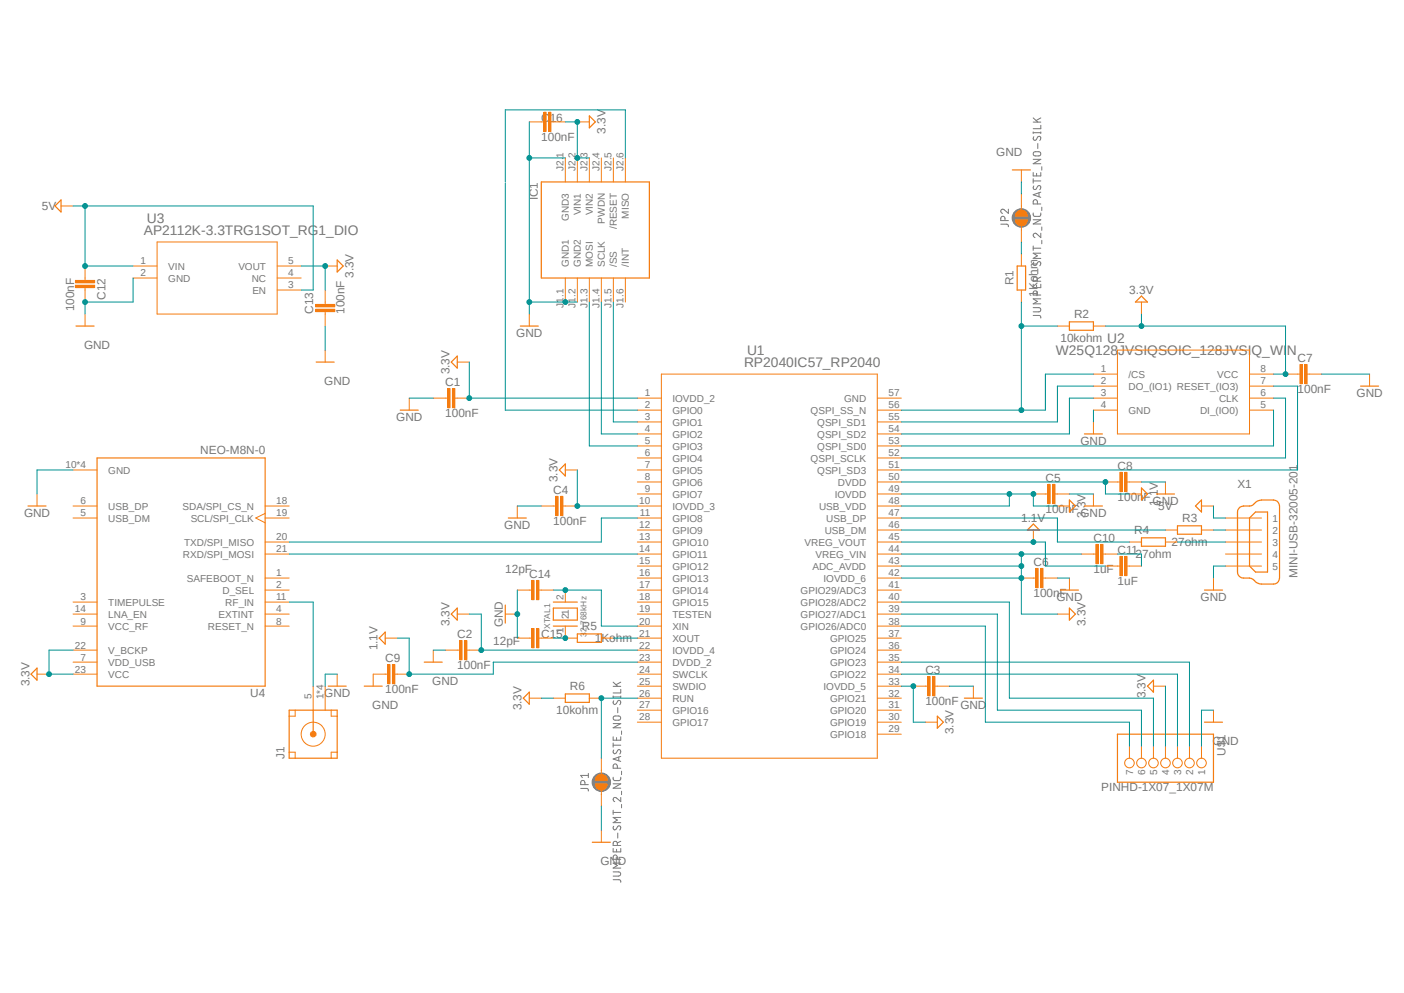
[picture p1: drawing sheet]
<svg xmlns="http://www.w3.org/2000/svg" width="297mm" height="210mm" viewBox="0 0 297 210" stroke-linecap="round" stroke-linejoin="round" font-family="sans-serif">
<path d="M3.8 22.6l289.4 164.7M293.2 22.6l-289.4 164.7" fill="none" stroke="#fff" stroke-width=".21"/>
<g fill="none" stroke="#757575" stroke-width=".21">
<path d="M218.6 36.5v.7h1.6v-.7M218.6 27.9v.3M218.6 37.8v.9M218.6 38.3h1.6M218.6 33.7h1.6l-1.6 .9h1.6M218.6 28.1h1.6M218.6 25.8h1.6M218.6 24.9l.9 .9M218.6 32.3a1.25 1.25 0 0 1 1.5 0v.5a1.3 1.3 0 0 1-1.3 .1l-.2-.1zM218.7 39.3l-.1 .2a.38 .38 0 0 0 .1 .5 .38 .38 0 0 0 .5-.1l.3-.5a.37 .37 0 0 1 .4-.1 .37 .37 0 0 1 .3 .3l-.2 .5M218.7 28.9l-.1 .2a.38 .38 0 0 0 .1 .5 .38 .38 0 0 0 .5-.1l.3-.5a.37 .37 0 0 1 .4-.2 .37 .37 0 0 1 .3 .4l-.2 .5M219.3 36.7v.5"/>
<path d="M219.5 30.4v1M220.2 26.5v.7h-1.6M220.2 27.9v.3M220.2 24.9l-1 .6M220.4 35.3v.7M211.7 47.4h1.3a.4 .4 0 0 1 .3 .6M212.6 46.7v-.5a.45 .45 0 0 0-.3-.5 .45 .45 0 0 0-.5 .3l-.1 .7h1.6M213.3 44.2v.9l-.9-.7a.44 .44 0 0 0-.7 .1 .44 .44 0 0 0 .4 .6M218.6 45v.6l.3 .2 1.1-.1 .2-.7M218.6 52v1M218.6 52.5h1.6M218.6 46.5h1.6l-1.6 .9h1.6"/>
<path d="M218.7 55.4l-.1 .2a.38 .38 0 0 0 .1 .5 .38 .38 0 0 0 .5-.1l.3-.5a.37 .37 0 0 1 .4-.2 .37 .37 0 0 1 .3 .4l-.2 .5M219.5 59.5v-.4a.45 .45 0 0 0-.5-.5 .45 .45 0 0 0-.4 .5v.4h1.6M219.5 43.1v-.4a.45 .45 0 0 0-.4-.5 .45 .45 0 0 0-.5 .3v.6h1.6M219.5 56.9v1M219.8 40.8v.8M220.2 49.3v.9l-.9-.8a.46 .46 0 0 0-.7 .2 .46 .46 0 0 0 .3 .6M220.2 58.6l-.7 .4M220.2 53.6h-1.6l.9 .5-.9 .6h1.6M220.2 40.6l-1.6 .6 1.6 .5M220.4 43.8v.7M220.4 48v.7M220.4 50.8v.8"/>
<path d="M218.6 66.7h1.2a.4 .4 0 0 1 .4 .6M218.6 65.1h1.4a.46 .46 0 0 1 .2 .5 .46 .46 0 0 1-.4 .4h-1.2M218.6 60.1v.7h1.6v-.7M219.3 60.3v.5M219.5 62.4l-.1-.7a.46 .46 0 0 0-.5-.2 .46 .46 0 0 0-.3 .4v.5h1.6M220.2 63.2h-1.6l.9 .6-.9 .5h1.6M129.7 155.8v.7h1.6v-.7M129.7 147.2v.4M129.7 157.1v.9M129.7 157.6h1.6M129.7 153h1.6l-1.6 .9h1.6M129.7 147.4h1.6"/>
<path d="M129.7 145.2h1.6M129.7 144.3l1 .9M129.8 151.6a1.3 1.3 0 0 1 1.3-.1 .46 .46 0 0 1 .2 .5 .46 .46 0 0 1-.4 .3h-1l-.1-.2zM129.8 158.6l-.1 .4a.34 .34 0 0 0 .5 .3l.6-.7h.3a.6 .6 0 0 1 0 .9M129.8 148.2l-.1 .4a.34 .34 0 0 0 .5 .3l.6-.7h.3a.6 .6 0 0 1 0 .9M130.4 156v.5M130.7 149.6v1.1M131.3 145.8v.8h-1.6M131.3 147.2v.4M131.3 160l-1.6 .5 1.6 .5M131.3 144.3l-1 .5M131.5 154.6v.7"/>
<path d="M129.7 164.4l.1 .5 .2 .2 1.1-.1 .2-.6M129.7 179.5v.7h1.6v-.7M129.7 171.4v.9M129.7 171.8h1.6M129.7 165.8h1.6l-1.6 .9h1.6M129.8 174.8v.5l.2 .2 .4-.2 .2-.5a.37 .37 0 0 1 .4-.1 .37 .37 0 0 1 .3 .3l-.2 .6M130.4 179.6v.6M130.6 178.8l-.1-.7a.43 .43 0 0 0-.5-.2 .43 .43 0 0 0-.3 .5v.4h1.6M130.6 162.5v-.5a.45 .45 0 0 0-.3-.4 .45 .45 0 0 0-.5 .2l-.1 .7h1.6M130.7 176.2v1M130.9 160.1v.8M131.3 168.7v.8l-.9-.7a.44 .44 0 0 0-.7 .1 .44 .44 0 0 0 .3 .6"/>
<path d="M131.3 177.9l-.7 .4M131.3 172.9h-1.6l.9 .5-.9 .6h1.6M131.5 163.1v.7M131.5 167.3v.8M131.5 170.1v.8M129.7 186.1h1.2a.4 .4 0 0 1 .4 .5M129.7 184.4h1.2a.44 .44 0 0 1 .4 .3 .44 .44 0 0 1-.2 .5l-1.4 .1M130.6 181.7v-.4a.45 .45 0 0 0-.3-.5 .45 .45 0 0 0-.5 .3l-.1 .6h1.6M131.3 182.5h-1.6l.9 .5-.9 .6h1.6"/>
</g>
<circle cx="216.1" cy="46.1" r="1.94" fill="#757575"/>
<g fill="none" stroke="#757575" stroke-width=".21">
<path d="M122.9 166.8h1.2a.4 .4 0 0 1 .4 .5M123.7 165.9v-.6a.43 .43 0 0 0-.5-.2 .43 .43 0 0 0-.3 .4v.4h1.6M124.5 163.6v.9M124.5 164h-1.6l.3 .5"/>
<circle cx="216.1" cy="46.1" r="1.94"/>
</g>
<circle cx="127.2" cy="165.4" r="1.94" fill="#757575"/>
<circle cx="127.2" cy="165.4" r="1.94" fill="none" stroke="#757575" stroke-width=".21"/>
<g fill="none" stroke="#f57c10" stroke-width=".21">
<path d="M139.9 79.1h45.7v81.3h-45.7zM134.8 84.2h5.1M134.8 86.7h5.1M134.8 89.2h5.1M134.8 91.8h5.1M134.8 94.3h5.1M134.8 96.9h5.1M134.8 99.4h5.1M185.6 84.2h5.1M185.6 86.7h5.1M185.6 89.2h5.1M185.6 91.8h5.1"/>
<path d="M185.6 94.3h5.1M185.6 96.9h5.1M185.6 99.4h5.1M134.8 101.9h5.1M134.8 104.5h5.1M134.8 107h5.1M134.8 109.6h5.1M134.8 112.1h5.1M134.8 114.6h5.1M134.8 117.2h5.1M134.8 119.7h5.1M185.6 101.9h5.1"/>
<path d="M185.6 104.5h5.1M185.6 107h5.1M185.6 109.6h5.1M185.6 112.1h5.1M185.6 114.6h5.1M185.6 117.2h5.1M185.6 119.7h5.1M134.8 122.3h5.1M134.8 124.8h5.1M134.8 127.3h5.1M134.8 129.9h5.1M134.8 132.4h5.1"/>
<path d="M134.8 135h5.1M134.8 137.5h5.1M185.6 122.3h5.1M185.6 124.8h5.1M185.6 127.3h5.1M185.6 129.9h5.1M185.6 132.4h5.1M185.6 135h5.1M185.6 137.5h5.1M134.8 140h5.1M134.8 142.6h5.1M134.8 145.1h5.1"/>
<path d="M134.8 147.7h5.1M134.8 150.2h5.1M134.8 152.7h5.1M185.6 140h5.1M185.6 142.6h5.1M185.6 145.1h5.1M185.6 147.7h5.1M185.6 150.2h5.1M185.6 152.7h5.1M185.6 155.3h5.1"/>
</g>
<path d="M221.7 102.4h.5v4.1h-.5z" fill-rule="evenodd" fill="#f57c10"/>
<path d="M221.7 102.4h.5v4.1h-.5z" fill="none" stroke="#f57c10" stroke-width=".21"/>
<path d="M222.7 102.4h.5v4.1h-.5z" fill-rule="evenodd" fill="#f57c10"/>
<path d="M218.6 104.5h3.1M222.7 102.4h.5v4.1h-.5zM223.2 104.5h3" fill="none" stroke="#f57c10" stroke-width=".21"/>
<path d="M94.7 82.2h.5v4h-.5z" fill-rule="evenodd" fill="#f57c10"/>
<path d="M94.7 82.2h.5v4h-.5z" fill="none" stroke="#f57c10" stroke-width=".21"/>
<path d="M95.7 82.2h.5v4h-.5z" fill-rule="evenodd" fill="#f57c10"/>
<path d="M91.7 84.2h3M95.7 82.2h.5v4h-.5zM96.2 84.2h3.1" fill="none" stroke="#f57c10" stroke-width=".21"/>
<path d="M97.2 135.5h.5v4h-.5z" fill-rule="evenodd" fill="#f57c10"/>
<path d="M97.2 135.5h.5v4h-.5z" fill="none" stroke="#f57c10" stroke-width=".21"/>
<path d="M98.3 135.5h.5v4h-.5z" fill-rule="evenodd" fill="#f57c10"/>
<path d="M94.2 137.5h3M98.3 135.5h.5v4h-.5zM98.8 137.5h3" fill="none" stroke="#f57c10" stroke-width=".21"/>
<path d="M196.3 143.1h.5v4.1h-.5z" fill-rule="evenodd" fill="#f57c10"/>
<path d="M196.3 143.1h.5v4.1h-.5z" fill="none" stroke="#f57c10" stroke-width=".21"/>
<path d="M197.3 143.1h.5v4.1h-.5z" fill-rule="evenodd" fill="#f57c10"/>
<path d="M193.2 145.1h3.1M197.3 143.1h.5v4.1h-.5zM197.8 145.1h3" fill="none" stroke="#f57c10" stroke-width=".21"/>
<path d="M117.6 105h.5v4.1h-.5z" fill-rule="evenodd" fill="#f57c10"/>
<path d="M117.6 105h.5v4.1h-.5z" fill="none" stroke="#f57c10" stroke-width=".21"/>
<path d="M118.6 105h.5v4.1h-.5z" fill-rule="evenodd" fill="#f57c10"/>
<path d="M114.5 107h3.1M118.6 105h.5v4.1h-.5zM119.1 107h3" fill="none" stroke="#f57c10" stroke-width=".21"/>
<path d="M219.1 120.2h.5v4.1h-.5z" fill-rule="evenodd" fill="#f57c10"/>
<path d="M219.1 120.2h.5v4.1h-.5z" fill="none" stroke="#f57c10" stroke-width=".21"/>
<path d="M220.1 120.2h.5v4.1h-.5z" fill-rule="evenodd" fill="#f57c10"/>
<path d="M86.6 84.2v2.5M109.4 107v2.6M231.3 104.5v2.5M91.7 137.5v2.5M216.1 122.3h3M220.1 120.2h.5v4.1h-.5zM220.6 122.3h3.1M226.2 122.3v2.5M205.9 145.1v2.6" fill="none" stroke="#f57c10" stroke-width=".21"/>
<path d="M84.7 86.7h3.8M107.5 109.6h3.8M229.4 107h3.8M224.3 124.8h3.8M89.7 140h3.9M204 147.7h3.8" fill="none" stroke="#f57c10" stroke-width=".25"/>
<path d="M275 77.1h.5v4.1h-.5z" fill-rule="evenodd" fill="#f57c10"/>
<path d="M275 77.1h.5v4.1h-.5z" fill="none" stroke="#f57c10" stroke-width=".21"/>
<path d="M276 77.1h.5v4.1h-.5z" fill-rule="evenodd" fill="#f57c10"/>
<path d="M96.7 76.6h2.6M271.9 79.1h3.1M276 77.1h.5v4.1h-.5zM276.5 79.1h3.1M289.7 79.1v2.6M119.6 99.4h2.5M231.3 89.2v2.6M223.7 107h2.5M96.7 129.9h2.6M223.7 129.9h2.5M195.7 152.7h2.6" fill="none" stroke="#f57c10" stroke-width=".21"/>
<path d="M95.5 76.6l1.2-1.3v2.6zM119.6 98.1v2.6l-1.3-1.3zM229.4 91.8h3.8M287.8 81.7h3.8M226.2 105.7l1.3 1.3-1.3 1.3zM95.5 129.9l1.2-1.3v2.5zM226.2 128.6l1.3 1.3-1.3 1.2zM198.3 151.5l1.3 1.2-1.3 1.3z" fill="none" stroke="#f57c10" stroke-width=".25"/>
<path d="M236.9 99.9h.5v4.1h-.5z" fill-rule="evenodd" fill="#f57c10"/>
<path d="M236.9 99.9h.5v4.1h-.5z" fill="none" stroke="#f57c10" stroke-width=".21"/>
<path d="M237.9 99.9h.5v4.1h-.5z" fill-rule="evenodd" fill="#f57c10"/>
<path d="M237.9 99.9h.5v4.1h-.5zM233.8 101.9h3.1M238.4 101.9h3.1M238.9 104.5h2.6M246.5 101.9v2.6" fill="none" stroke="#f57c10" stroke-width=".21"/>
<path d="M241.5 103.2l1.2 1.3-1.2 1.2zM244.6 104.5h3.9" fill="none" stroke="#f57c10" stroke-width=".25"/>
<path d="M82 140.5h.5v4.1h-.5z" fill-rule="evenodd" fill="#f57c10"/>
<path d="M82 140.5h.5v4.1h-.5z" fill="none" stroke="#f57c10" stroke-width=".21"/>
<path d="M83 140.5h.5v4.1h-.5z" fill-rule="evenodd" fill="#f57c10"/>
<g fill="none" stroke="#f57c10" stroke-width=".21">
<path d="M216.1 53.7v2.6M216.1 61.3v2.6M223.7 69h2.5M231.3 69h2.5M241.5 63.9v2.5M238.9 114.6h2.6M246.5 112.1h2.6M246.5 114.6h2.6M254.2 112.1h2.5M254.2 107h2.5M259.2 109.6h7.7M259.2 112.1h7.7"/>
<path d="M259.2 114.6h7.7M259.2 117.2h7.7M259.2 119.7h7.7M81.5 135h2.5M256.7 122.3v2.5M82 142.6h-3v2.5M83 140.5h.5v4.1h-.5zM83.5 142.6h3.1"/>
</g>
<path d="M215.2 56.3h1.8v5h-1.8zM226.2 68.1h5.1v1.7h-5.1zM241.5 62.6l1.2 1.3h-2.5zM241.5 113.7h5v1.8h-5zM249.1 111.2h5.1v1.8h-5.1zM254.2 105.7v2.6l-1.3-1.3zM262.3 107.3a4.2 4.2 0 0 1 2.4-.3l.6-.5a2.01 2.01 0 0 1 1.6-.8h2.5a1.27 1.27 0 0 1 1.3 1.3v15.3a1.27 1.27 0 0 1-1.3 1.2h-2.5a2.42 2.42 0 0 1-1.9-1 3.9 3.9 0 0 0-2.3-.3 1.31 1.31 0 0 1-.9-1.2v-12.7v-.4zM264.3 109.6l1.3-1.3h2.5v12.7h-2.5l-1.3-1.3zM81.5 133.7v2.5l-1.3-1.2zM254.8 124.8h3.8M77 145.1h3.9" fill="none" stroke="#f57c10" stroke-width=".25"/>
<path d="M231.8 115.1h.5v4.1h-.5z" fill-rule="evenodd" fill="#f57c10"/>
<path d="M231.8 115.1h.5v4.1h-.5z" fill="none" stroke="#f57c10" stroke-width=".21"/>
<path d="M232.8 115.1h.5v4.1h-.5z" fill-rule="evenodd" fill="#f57c10"/>
<path d="M228.8 117.2h3M232.8 115.1h.5v4.1h-.5zM233.3 117.2h3.1" fill="none" stroke="#f57c10" stroke-width=".21"/>
<path d="M236.9 117.7h.5v4.1h-.5z" fill-rule="evenodd" fill="#f57c10"/>
<path d="M236.9 117.7h.5v4.1h-.5z" fill="none" stroke="#f57c10" stroke-width=".21"/>
<path d="M237.9 117.7h.5v4.1h-.5z" fill-rule="evenodd" fill="#f57c10"/>
<path d="M218.6 112.1v2.5M233.8 119.7h3.1M237.9 117.7h.5v4.1h-.5zM238.4 119.7h3.1" fill="none" stroke="#f57c10" stroke-width=".21"/>
<path d="M218.6 110.8l1.3 1.3h-2.6z" fill="none" stroke="#f57c10" stroke-width=".25"/>
<path d="M16 59.3h4v.5h-4z" fill-rule="evenodd" fill="#f57c10"/>
<path d="M16 59.3h4v.5h-4z" fill="none" stroke="#f57c10" stroke-width=".21"/>
<path d="M16 60.3h4v.5h-4z" fill-rule="evenodd" fill="#f57c10"/>
<path d="M18 56.3v3M16 60.3h4v.5h-4zM18 60.8v3.1" fill="none" stroke="#f57c10" stroke-width=".21"/>
<path d="M66.8 65.4h4v.5h-4z" fill-rule="evenodd" fill="#f57c10"/>
<path d="M66.8 65.4h4v.5h-4z" fill="none" stroke="#f57c10" stroke-width=".21"/>
<path d="M66.8 64.4h4v.5h-4z" fill-rule="evenodd" fill="#f57c10"/>
<g fill="none" stroke="#f57c10" stroke-width=".21">
<path d="M12.9 43.6h2.6M28.2 56.3h5M28.2 58.8h5M33.2 51.2h25.4v15.2h-25.4zM58.6 56.3h5.1M58.6 58.8h5.1M68.8 56.3h2.5M18 66.4v2.6M58.6 61.3h5.1M66.8 64.4h4v.5h-4zM68.8 61.3v3.1M68.8 65.9v3.1"/>
<path d="M68.8 74v2.6"/>
</g>
<path d="M12.9 42.3v2.5l-1.3-1.2zM71.3 55l1.3 1.3-1.3 1.2zM16.1 69h3.8M66.9 76.6h3.8" fill="none" stroke="#f57c10" stroke-width=".25"/>
<path d="M112.5 122.8h.5v4h-.5z" fill-rule="evenodd" fill="#f57c10"/>
<path d="M112.5 122.8h.5v4h-.5z" fill="none" stroke="#f57c10" stroke-width=".21"/>
<path d="M113.5 122.8h.5v4h-.5z" fill-rule="evenodd" fill="#f57c10"/>
<path d="M109.4 124.8h3.1M113.5 122.8h.5v4h-.5zM114 124.8h3.1" fill="none" stroke="#f57c10" stroke-width=".21"/>
<path d="M112.5 132.9h.5v4.1h-.5z" fill-rule="evenodd" fill="#f57c10"/>
<path d="M112.5 132.9h.5v4.1h-.5z" fill="none" stroke="#f57c10" stroke-width=".21"/>
<path d="M113.5 132.9h.5v4.1h-.5z" fill-rule="evenodd" fill="#f57c10"/>
<g fill="none" stroke="#f57c10" stroke-width=".21">
<path d="M119.6 33.4v5.1M122.1 33.4v5.1M122.1 25.8h2.6M124.7 33.4v5.1M127.2 33.4v5.1M129.8 33.4v5.1M132.3 33.4v5.1M119.6 58.8v5.1M122.1 58.8v5.1M124.7 58.8v5.1M127.2 58.8v5.1M129.8 58.8v5.1"/>
<path d="M132.3 58.8v5.1M112 66.4v2.6M231.3 79.1h5.1M236.4 74h27.9v17.8h-27.9zM264.3 79.1h5.1M231.3 81.7h5.1M231.3 84.2h5.1M231.3 86.7h5.1M264.3 81.7h5.1M264.3 84.2h5.1M264.3 86.7h5.1M106.9 129.9h2.5"/>
<path d="M109.4 135h3.1M113.5 132.9h.5v4.1h-.5zM114 135h3.1M119.6 135h2.5M127.2 135h2.6M112 147.7h2.5M117.1 147.7h2.5M124.7 147.7h2.5"/>
</g>
<path d="M114.5 38.5h22.9v20.3h-22.9zM124.7 24.5l1.2 1.3-1.2 1.3zM110.1 69h3.8M106.9 128v3.8M122.1 134.1h5.1v1.7h-5.1zM110.7 147.7l1.3-1.3v2.5zM119.6 146.8h5.1v1.7h-5.1z" fill="none" stroke="#f57c10" stroke-width=".25"/>
<path d="M115 23.7h.5v4.1h-.5z" fill-rule="evenodd" fill="#f57c10"/>
<path d="M115 23.7h.5v4.1h-.5z" fill="none" stroke="#f57c10" stroke-width=".21"/>
<path d="M116 23.7h.5v4.1h-.5z" fill-rule="evenodd" fill="#f57c10"/>
<g fill="none" stroke="#f57c10" stroke-width=".21">
<path d="M112 25.8h3M116 23.7h.5v4.1h-.5zM116.5 25.8h3.1M15.5 99.4h5M7.8 104.5v2.5M15.5 109.6h5M15.5 107h5M56.1 108.6l-2 1 2 1M56.1 109.6h5.1M56.1 107h5.1M56.1 114.6h5.1M56.1 117.2h5.1"/>
<path d="M15.5 129.9h5M15.5 127.3h5M15.5 132.4h5M15.5 137.5h5M56.1 129.9h5.1M56.1 124.8h5.1M56.1 127.3h5.1M56.1 132.4h5.1M56.1 122.3h5.1M7.8 142.6h2.6M15.5 142.6h5M15.5 140h5"/>
<path d="M61.2 159.1h1.2v1.3M62.4 150.2v1.3h-1.2M70.1 150.2v1.3h1.2M71.3 159.1h-1.2v1.3"/>
</g>
<path d="M20.5 96.9h35.6v48.2h-35.6zM5.9 107h3.8M6.6 142.6l1.2-1.3v2.5zM61.2 150.2h10.1v10.2h-10.1zM66.3 150.2v5.1" fill="none" stroke="#f57c10" stroke-width=".25"/>
<circle cx="66.3" cy="155.3" r=".6" fill="#f57c10"/>
<g fill="none" stroke="#f57c10" stroke-width=".21">
<path d="M216.1 35.9v2.6M119.6 124.8v2.5M119.6 132.4v2.6M66.3 145.1v5.1M68.8 145.1v5.1M71.3 142.6v2.5M238.9 157.8v2.6M241.5 157.8v2.6M244 145.1h2.5M244 157.8v2.6M246.5 157.8v2.6M249.1 157.8v2.6"/>
<path d="M251.6 157.8v2.6M254.2 157.8v2.6M256.7 150.2v2.5M127.2 175.6v2.5"/>
<circle cx="66.3" cy="155.3" r="2.54"/>
<circle cx="66.3" cy="155.3" r=".6"/>
<circle cx="238.9" cy="161.4" r="1.01"/>
<circle cx="241.5" cy="161.4" r="1.01"/>
<circle cx="244" cy="161.4" r="1.01"/>
<circle cx="246.6" cy="161.4" r="1.01"/>
<circle cx="249.1" cy="161.4" r="1.01"/>
<circle cx="251.6" cy="161.4" r="1.01"/>
<circle cx="254.2" cy="161.4" r="1.01"/>
</g>
<path d="M214.2 35.9h3.8M117.1 128.6h5v2.5h-5zM117.1 132.4h5M117.1 127.3h5M69.4 145.1h3.8M236.4 155.3h20.3v10.1h-20.3zM244 143.8v2.6l-1.3-1.3zM254.8 152.7h3.8M125.3 178.1h3.8" fill="none" stroke="#f57c10" stroke-width=".25"/>
<path d="M215.2 44.8a1.27 1.27 0 0 1 1.4-.3 1.27 1.27 0 0 1 .7 1.2h-2.5l.1-.6z" fill-rule="evenodd" fill="#f57c10"/>
<path d="M215.2 44.8a1.27 1.27 0 0 1 1.4-.3 1.27 1.27 0 0 1 .7 1.2h-2.5l.1-.6z" fill="none" stroke="#f57c10" stroke-width=".21"/>
<path d="M214.8 46.5h2.5a1.27 1.27 0 0 1-1.2 1.3 1.27 1.27 0 0 1-1.3-1.3z" fill-rule="evenodd" fill="#f57c10"/>
<path d="M214.8 46.5h2.5a1.27 1.27 0 0 1-1.2 1.3 1.27 1.27 0 0 1-1.3-1.3zM216.1 41v3.4M216.1 47.8v3.4" fill="none" stroke="#f57c10" stroke-width=".21"/>
<path d="M126.3 164.1a1.3 1.3 0 0 1 1.4-.2 1.3 1.3 0 0 1 .8 1.2h-2.6z" fill-rule="evenodd" fill="#f57c10"/>
<path d="M126.3 164.1a1.3 1.3 0 0 1 1.4-.2 1.3 1.3 0 0 1 .8 1.2h-2.6z" fill="none" stroke="#f57c10" stroke-width=".21"/>
<path d="M125.9 165.8h2.6a1.27 1.27 0 0 1-1.3 1.3 1.27 1.27 0 0 1-1.3-1.3z" fill-rule="evenodd" fill="#f57c10"/>
<path d="M125.9 165.8h2.6a1.27 1.27 0 0 1-1.3 1.3 1.27 1.27 0 0 1-1.3-1.3zM127.2 160.4v3.4M127.2 167.1v3.4" fill="none" stroke="#f57c10" stroke-width=".21"/>
<path d="M28.2 58.8v5.1h-10.2v2.5M68.8 69v5M279.6 79.1h10.1M86.6 84.2h5.1M231.3 86.7v2.5M109.4 107h5.1M226.2 104.5h5.1M241.5 101.9h5M259.2 119.7h-2.5v2.6M91.7 137.5h2.5M223.7 122.3h2.5M200.8 145.1h5.1" fill="none" stroke="#009292" stroke-width=".21"/>
<circle cx="18" cy="63.9" r=".51" fill="#009292"/>
<g fill="none" stroke="#009292" stroke-width=".21">
<path d="M109.4 124.8v10.2"/>
<circle cx="18" cy="63.9" r=".51"/>
</g>
<circle cx="109.4" cy="129.9" r=".51" fill="#009292"/>
<g fill="none" stroke="#009292" stroke-width=".21">
<path d="M216.1 38.5v2.5M112 63.9h10.1M15.5 99.4h-7.7v5.1M71.3 142.6h-2.5v2.5M256.7 150.2h-2.5v7.6M127.2 170.5v5.1"/>
<circle cx="109.4" cy="129.9" r=".51"/>
</g>
<circle cx="119.6" cy="63.9" r=".51" fill="#009292"/>
<g fill="none" stroke="#009292" stroke-width=".21">
<path d="M112 25.8v40.6M112 33.4h7.6"/>
<circle cx="119.6" cy="63.9" r=".51"/>
</g>
<circle cx="112" cy="33.4" r=".51" fill="#009292"/>
<circle cx="112" cy="33.4" r=".51" fill="none" stroke="#009292" stroke-width=".21"/>
<circle cx="112" cy="63.9" r=".51" fill="#009292"/>
<g fill="none" stroke="#009292" stroke-width=".21">
<path d="M216.1 63.9v22.8M216.1 69h7.6M231.3 79.1h-10.2v7.6h-30.4"/>
<circle cx="112" cy="63.9" r=".51"/>
</g>
<circle cx="216.1" cy="86.7" r=".51" fill="#009292"/>
<circle cx="216.1" cy="86.7" r=".51" fill="none" stroke="#009292" stroke-width=".21"/>
<circle cx="216.1" cy="69" r=".51" fill="#009292"/>
<g fill="none" stroke="#009292" stroke-width=".21">
<path d="M231.3 84.2h-5.1v7.6h-35.5M231.3 81.7h-7.6v7.5h-33M269.4 86.7v7.6h-78.7M269.4 84.2h2.5v12.7h-81.2M269.4 81.7h5.1v17.7h-83.8M190.7 104.5h27.9v2.5h5.1"/>
<circle cx="216.1" cy="69" r=".51"/>
</g>
<circle cx="218.6" cy="104.5" r=".51" fill="#009292"/>
<g fill="none" stroke="#009292" stroke-width=".21">
<path d="M213.5 104.5v2.5h-22.8"/>
<circle cx="218.6" cy="104.5" r=".51"/>
</g>
<circle cx="213.5" cy="104.5" r=".51" fill="#009292"/>
<g fill="none" stroke="#009292" stroke-width=".21">
<path d="M190.7 119.7h25.4M190.7 117.2h38.1M216.1 117.2v12.7h7.6M190.7 122.3h25.4"/>
<circle cx="213.5" cy="104.5" r=".51"/>
</g>
<circle cx="216.1" cy="122.3" r=".51" fill="#009292"/>
<circle cx="216.1" cy="122.3" r=".51" fill="none" stroke="#009292" stroke-width=".21"/>
<circle cx="216.1" cy="119.7" r=".51" fill="#009292"/>
<circle cx="216.1" cy="119.7" r=".51" fill="none" stroke="#009292" stroke-width=".21"/>
<circle cx="216.1" cy="117.2" r=".51" fill="#009292"/>
<g fill="none" stroke="#009292" stroke-width=".21">
<path d="M190.7 145.1h2.5v7.6h2.5"/>
<circle cx="216.1" cy="117.2" r=".51"/>
</g>
<circle cx="193.2" cy="145.1" r=".51" fill="#009292"/>
<g fill="none" stroke="#009292" stroke-width=".21">
<path d="M99.3 129.9h2.5v7.6h33"/>
<circle cx="193.2" cy="145.1" r=".51"/>
</g>
<circle cx="101.8" cy="137.5" r=".51" fill="#009292"/>
<g fill="none" stroke="#009292" stroke-width=".21">
<path d="M122.1 99.4v7.6h12.7"/>
<circle cx="101.8" cy="137.5" r=".51"/>
</g>
<circle cx="122.1" cy="107" r=".51" fill="#009292"/>
<g fill="none" stroke="#009292" stroke-width=".21">
<path d="M99.3 76.6v7.6h35.5"/>
<circle cx="122.1" cy="107" r=".51"/>
</g>
<circle cx="99.3" cy="84.2" r=".51" fill="#009292"/>
<g fill="none" stroke="#009292" stroke-width=".21">
<path d="M233.8 69h38.1v10.1h-2.5M241.5 66.4v2.6"/>
<circle cx="99.3" cy="84.2" r=".51"/>
</g>
<circle cx="241.5" cy="69" r=".51" fill="#009292"/>
<circle cx="241.5" cy="69" r=".51" fill="none" stroke="#009292" stroke-width=".21"/>
<circle cx="271.9" cy="79.1" r=".51" fill="#009292"/>
<g fill="none" stroke="#009292" stroke-width=".21">
<path d="M63.7 56.3h5.1v5"/>
<circle cx="271.9" cy="79.1" r=".51"/>
</g>
<circle cx="68.8" cy="56.3" r=".51" fill="#009292"/>
<g fill="none" stroke="#009292" stroke-width=".21">
<path d="M119.6 25.8h2.5v7.6h2.6M114.5 147.7h2.6"/>
<circle cx="68.8" cy="56.3" r=".51"/>
</g>
<circle cx="122.1" cy="33.4" r=".51" fill="#009292"/>
<circle cx="122.1" cy="33.4" r=".51" fill="none" stroke="#009292" stroke-width=".21"/>
<circle cx="122.1" cy="25.8" r=".51" fill="#009292"/>
<g fill="none" stroke="#009292" stroke-width=".21">
<path d="M15.5 137.5h-5.1v5.1h5.1"/>
<circle cx="122.1" cy="25.8" r=".51"/>
</g>
<circle cx="10.4" cy="142.6" r=".51" fill="#009292"/>
<g fill="none" stroke="#009292" stroke-width=".21">
<path d="M190.7 101.9h43.1v2.6h5.1M246.5 145.1v12.7"/>
<circle cx="10.4" cy="142.6" r=".51"/>
</g>
<circle cx="233.8" cy="101.9" r=".51" fill="#009292"/>
<g fill="none" stroke="#009292" stroke-width=".21">
<path d="M84 135h2.6v7.6h17.8v-2.6h30.4"/>
<circle cx="233.8" cy="101.9" r=".51"/>
</g>
<circle cx="86.6" cy="142.6" r=".51" fill="#009292"/>
<g fill="none" stroke="#009292" stroke-width=".21">
<path d="M190.7 114.6h30.4v5.1h12.7"/>
<circle cx="86.6" cy="142.6" r=".51"/>
</g>
<circle cx="218.6" cy="114.6" r=".51" fill="#009292"/>
<g fill="none" stroke="#009292" stroke-width=".21">
<path d="M15.5 43.6h50.8M18 43.6v12.7h10.2M190.7 109.6h33v5h15.2M256.7 107v2.6h2.5"/>
<circle cx="218.6" cy="114.6" r=".51"/>
</g>
<circle cx="18" cy="43.6" r=".51" fill="#009292"/>
<circle cx="18" cy="43.6" r=".51" fill="none" stroke="#009292" stroke-width=".21"/>
<circle cx="18" cy="56.3" r=".51" fill="#009292"/>
<g fill="none" stroke="#009292" stroke-width=".21">
<path d="M66.3 43.6v17.7h-2.6M190.7 112.1h55.8M236.4 117.2h5.1v2.5M249.1 114.6h10.1M256.7 112.1h2.5M117.1 124.8h10.1v7.6h7.6"/>
<circle cx="18" cy="56.3" r=".51"/>
</g>
<circle cx="119.6" cy="124.8" r=".51" fill="#009292"/>
<g fill="none" stroke="#009292" stroke-width=".21">
<path d="M117.1 135h2.5"/>
<circle cx="119.6" cy="124.8" r=".51"/>
</g>
<circle cx="119.6" cy="135" r=".51" fill="#009292"/>
<g fill="none" stroke="#009292" stroke-width=".21">
<path d="M129.8 135h5M134.8 147.7h-7.6v12.7"/>
<circle cx="119.6" cy="135" r=".51"/>
</g>
<circle cx="127.2" cy="147.7" r=".51" fill="#009292"/>
<g fill="none" stroke="#009292" stroke-width=".21">
<path d="M106.9 38.7v48h27.9M132.3 33.4v-10.2h-25.4v15.3M216.1 51.2v2.5M124.7 63.9v30.4h10.1M127.2 63.9v27.9h7.6M129.8 63.9v25.3h5M61.2 117.2h73.6M134.8 109.6h-7.6v5h-66M61.2 127.3h5.1v17.8M190.7 127.3h22.8v20.4h30.5v10.1M190.7 132.4h17.7v20.3h30.5v5.1M190.7 129.9h20.3v20.3h30.5v7.6"/>
<path d="M190.7 142.6h58.4v15.2M190.7 140h60.9v17.8"/>
<circle cx="127.2" cy="147.7" r=".51"/>
</g>
<g font-size="2.9" fill="#757575">
<text x="31.1" y="47.2">U3</text>
<text x="30.4" y="49.7">AP2112K-3.3TRG1SOT_RG1_DIO</text>
<text x="157.4" y="77.6">RP2040IC57_RP2040</text>
<text x="158" y="75.1">U1</text>
<text x="223.4" y="75.1">W25Q128JVSIQSOIC_128JVSIQ_WIN</text>
<text x="234.2" y="72.5">U2</text>
</g>
<g font-size="2.5" fill="#757575">
<text x="114.5" y="29.8">100nF</text>
<text x="114.5" y="25.8">C16</text>
<text x="128.1" y="28.3" transform="rotate(-90 128.1 28.3)">3.3V</text>
<text x="210.7" y="32.9">GND</text>
<text x="8.8" y="44.5">5V</text>
<text x="113.8" y="42.4" transform="rotate(-90 113.8 42.4)">IC1</text>
<text x="74.8" y="58.8" transform="rotate(-90 74.8 58.8)">3.3V</text>
<text x="15.7" y="65.9" transform="rotate(-90 15.7 65.9)">100nF</text>
<text x="22.3" y="63.4" transform="rotate(-90 22.3 63.4)">C12</text>
<text x="214.4" y="60.4" transform="rotate(-90 214.4 60.4)">R1</text>
<text x="219.5" y="62.7" transform="rotate(-90 219.5 62.7)">1Kohm</text>
<text x="238.9" y="62.2">3.3V</text>
<text x="66.3" y="66.4" transform="rotate(-90 66.3 66.4)">C13</text>
<text x="72.9" y="66.4" transform="rotate(-90 72.9 66.4)">100nF</text>
<text x="109.2" y="71.2">GND</text>
<text x="227.2" y="67.3">R2</text>
<text x="17.8" y="73.8">GND</text>
<text x="224.3" y="72.4">10kohm</text>
<text x="274.5" y="76.6">C7</text>
<text x="68.6" y="81.4">GND</text>
<text x="94.2" y="81.7">C1</text>
<text x="95.1" y="79.2" transform="rotate(-90 95.1 79.2)">3.3V</text>
<text x="274.5" y="83.2">100nF</text>
<text x="287" y="83.9">GND</text>
<text x="83.8" y="89">GND</text>
<text x="94.2" y="88.3">100nF</text>
<text x="228.6" y="94.1">GND</text>
<text x="42.4" y="96.1">NEO-M8N-0</text>
<text x="117.9" y="102" transform="rotate(-90 117.9 102)">3.3V</text>
<text x="221.2" y="101.9">C5</text>
<text x="236.4" y="99.4">C8</text>
<text x="117.1" y="104.5">C4</text>
<text x="236.4" y="106">100nF</text>
<text x="243.8" y="106.8">GND</text>
<text x="244.9" y="107" transform="rotate(-90 244.9 107)">1.1V</text>
<text x="245" y="107.9">5V</text>
<text x="261.8" y="103.2">X1</text>
<text x="5.1" y="109.3">GND</text>
<text x="106.7" y="111.8">GND</text>
<text x="117.1" y="111.1">100nF</text>
<text x="216" y="110.4">1.1V</text>
<text x="221.2" y="108.5">100nF</text>
<text x="228.6" y="109.3">GND</text>
<text x="229.7" y="109.6" transform="rotate(-90 229.7 109.6)">3.3V</text>
<text x="239.9" y="113">R4</text>
<text x="250.1" y="110.4">R3</text>
<text x="218.6" y="119.7">C6</text>
<text x="231.3" y="114.6">C10</text>
<text x="236.4" y="117.2">C11</text>
<text x="240.2" y="118.1">27ohm</text>
<text x="247.8" y="115.5">27ohm</text>
<text x="106.9" y="121.2">12pF</text>
<text x="112" y="122.3">C14</text>
<text x="231.3" y="121.2">1uF</text>
<text x="236.4" y="123.8">1uF</text>
<text x="274.5" y="122.3" transform="rotate(-90 274.5 122.3)">MINI-USB-32005-201</text>
<text x="218.6" y="126.3">100nF</text>
<text x="223.5" y="127.1">GND</text>
<text x="254" y="127.1">GND</text>
<text x="79.8" y="137.5" transform="rotate(-90 79.8 137.5)">1.1V</text>
<text x="95.1" y="132.5" transform="rotate(-90 95.1 132.5)">3.3V</text>
<text x="96.7" y="135">C2</text>
<text x="104.4" y="136.5">12pF</text>
<text x="106.4" y="132.7" transform="rotate(-90 106.4 132.7)">GND</text>
<text x="114.5" y="135">C15</text>
<text x="123.1" y="133.3">R5</text>
<text x="125.8" y="135.8">1Kohm</text>
<text x="229.7" y="132.4" transform="rotate(-90 229.7 132.4)">3.3V</text>
<text x="81.5" y="140">C9</text>
<text x="96.7" y="141.6">100nF</text>
<text x="195.8" y="142.6">C3</text>
<text x="6.2" y="145.2" transform="rotate(-90 6.2 145.2)">3.3V</text>
<text x="52.9" y="147.4">U4</text>
<text x="68.6" y="147.4">GND</text>
<text x="78.7" y="149.9">GND</text>
<text x="81.5" y="146.6">100nF</text>
<text x="91.4" y="144.9">GND</text>
<text x="120.6" y="146">R6</text>
<text x="195.8" y="149.2">100nF</text>
<text x="203.2" y="149.9">GND</text>
<text x="242.4" y="147.7" transform="rotate(-90 242.4 147.7)">3.3V</text>
<text x="110.3" y="150.2" transform="rotate(-90 110.3 150.2)">3.3V</text>
<text x="117.7" y="151.1">10kohm</text>
<text x="201.7" y="155.3" transform="rotate(-90 201.7 155.3)">3.3V</text>
<text x="60.2" y="160.6" transform="rotate(-90 60.2 160.6)">J1</text>
<text x="256.5" y="157.6">GND</text>
<text x="259.3" y="159.9" transform="rotate(-90 259.3 159.9)">U$1</text>
<text x="233" y="167.2">PINHD-1X07_1X07M</text>
<text x="127" y="183">GND</text>
</g>
<g font-size="2.1" fill="#757575">
<text x="119.2" y="36.2" transform="rotate(-90 119.2 36.2)">J2.1</text>
<text x="121.8" y="36.2" transform="rotate(-90 121.8 36.2)">J2.2</text>
<text x="124.3" y="36.2" transform="rotate(-90 124.3 36.2)">J2.3</text>
<text x="126.8" y="36.2" transform="rotate(-90 126.8 36.2)">J2.4</text>
<text x="129.4" y="36.2" transform="rotate(-90 129.4 36.2)">J2.5</text>
<text x="131.9" y="36.2" transform="rotate(-90 131.9 36.2)">J2.6</text>
<text x="120.4" y="46.7" transform="rotate(-90 120.4 46.7)">GND3</text>
<text x="122.9" y="45.5" transform="rotate(-90 122.9 45.5)">VIN1</text>
<text x="125.4" y="45.5" transform="rotate(-90 125.4 45.5)">VIN2</text>
<text x="128" y="47.3" transform="rotate(-90 128 47.3)">PWDN</text>
<text x="133.1" y="46.2" transform="rotate(-90 133.1 46.2)">MISO</text>
<text x="130.5" y="48.5" transform="rotate(-90 130.5 48.5)">/RESET</text>
<text x="29.7" y="55.9">1</text>
<text x="29.7" y="58.4">2</text>
<text x="35.6" y="57">VIN</text>
<text x="35.6" y="59.6">GND</text>
<text x="50.4" y="57">VOUT</text>
<text x="53.3" y="59.6">NC</text>
<text x="61" y="58.4">4</text>
<text x="61" y="55.9">5</text>
<text x="120.4" y="56.5" transform="rotate(-90 120.4 56.5)">GND1</text>
<text x="122.9" y="56.5" transform="rotate(-90 122.9 56.5)">GND2</text>
<text x="125.4" y="56.5" transform="rotate(-90 125.4 56.5)">MOSI</text>
<text x="128" y="56.5" transform="rotate(-90 128 56.5)">SCLK</text>
<text x="130.5" y="56.5" transform="rotate(-90 130.5 56.5)">/SS</text>
<text x="133.1" y="56.5" transform="rotate(-90 133.1 56.5)">/INT</text>
<text x="53.4" y="62.1">EN</text>
<text x="61" y="61">3</text>
<text x="119.2" y="65.1" transform="rotate(-90 119.2 65.1)">J1.1</text>
<text x="121.8" y="65.1" transform="rotate(-90 121.8 65.1)">J1.2</text>
<text x="124.3" y="65.1" transform="rotate(-90 124.3 65.1)">J1.3</text>
<text x="126.8" y="65.1" transform="rotate(-90 126.8 65.1)">J1.4</text>
<text x="129.4" y="65.1" transform="rotate(-90 129.4 65.1)">J1.5</text>
<text x="131.9" y="65.1" transform="rotate(-90 131.9 65.1)">J1.6</text>
<text x="136.4" y="83.8">1</text>
<text x="188" y="83.8">57</text>
<text x="232.9" y="78.7">1</text>
<text x="232.9" y="81.3">2</text>
<text x="232.9" y="83.8">3</text>
<text x="238.7" y="79.9">/CS</text>
<text x="238.7" y="82.4">DO_(IO1) RESET_(IO3)</text>
<text x="257.5" y="79.9">VCC</text>
<text x="266.7" y="83.8">6</text>
<text x="266.7" y="81.3">7</text>
<text x="266.7" y="78.7">8</text>
<text x="136.4" y="86.4">2</text>
<text x="136.4" y="88.9">3</text>
<text x="142.2" y="85">IOVDD_2</text>
<text x="142.2" y="87.5">GPIO0</text>
<text x="171.5" y="87.5">QSPI_SS_N</text>
<text x="178.6" y="85">GND</text>
<text x="188" y="88.9">55</text>
<text x="188" y="86.4">56</text>
<text x="232.9" y="86.4">4</text>
<text x="238.7" y="87.5">GND</text>
<text x="253.9" y="87.5">DI_(IO0)</text>
<text x="257.9" y="85">CLK</text>
<text x="266.7" y="86.4">5</text>
<text x="136.4" y="91.4">4</text>
<text x="136.4" y="94">5</text>
<text x="142.2" y="90">GPIO1</text>
<text x="142.2" y="92.5">GPIO2</text>
<text x="142.2" y="95.1">GPIO3</text>
<text x="172.9" y="95.1">QSPI_SD0</text>
<text x="172.9" y="92.5">QSPI_SD2</text>
<text x="172.9" y="90">QSPI_SD1</text>
<text x="188" y="94">53</text>
<text x="188" y="91.4">54</text>
<text x="13.8" y="99.1">10*4</text>
<text x="22.9" y="100.2">GND</text>
<text x="136.4" y="96.5">6</text>
<text x="136.4" y="99.1">7</text>
<text x="136.4" y="101.6">8</text>
<text x="142.2" y="97.6">GPIO4</text>
<text x="142.2" y="100.2">GPIO5</text>
<text x="171.5" y="97.6">QSPI_SCLK</text>
<text x="172.9" y="100.2">QSPI_SD3</text>
<text x="188" y="101.6">50</text>
<text x="188" y="99.1">51</text>
<text x="188" y="96.5">52</text>
<text x="17" y="106.7">6</text>
<text x="22.9" y="107.8">USB_DP</text>
<text x="38.6" y="107.8">SDA/SPI_CS_N</text>
<text x="58.4" y="106.7">18</text>
<text x="135.2" y="106.7">10</text>
<text x="136.4" y="104.1">9</text>
<text x="142.2" y="102.7">GPIO6</text>
<text x="142.2" y="105.2">GPIO7</text>
<text x="142.2" y="107.8">IOVDD_3</text>
<text x="173.3" y="107.8">USB_VDD</text>
<text x="176.6" y="105.2">IOVDD</text>
<text x="177.2" y="102.7">DVDD</text>
<text x="188" y="106.7">48</text>
<text x="188" y="104.1">49</text>
<text x="17" y="109.2">5</text>
<text x="22.9" y="110.3">USB_DM</text>
<text x="40.3" y="110.3">SCL/SPI_CLK</text>
<text x="58.4" y="109.2">19</text>
<text x="135.2" y="111.8">12</text>
<text x="135.4" y="109.2">11</text>
<text x="142.2" y="110.3">GPIO8</text>
<text x="142.2" y="112.9">GPIO9</text>
<text x="174.5" y="112.9">USB_DM</text>
<text x="174.8" y="110.3">USB_DP</text>
<text x="188" y="111.8">46</text>
<text x="188" y="109.2">47</text>
<text x="269.2" y="110.3">1</text>
<text x="269.2" y="112.9">2</text>
<text x="38.7" y="117.9">RXD/SPI_MOSI</text>
<text x="38.9" y="115.4">TXD/SPI_MISO</text>
<text x="58.4" y="114.3">20</text>
<text x="58.4" y="116.8">21</text>
<text x="135.2" y="114.3">13</text>
<text x="135.2" y="116.8">14</text>
<text x="135.2" y="119.4">15</text>
<text x="142.2" y="115.4">GPIO10</text>
<text x="142.2" y="117.9">GPIO11</text>
<text x="170.2" y="115.4">VREG_VOUT</text>
<text x="172.6" y="117.9">VREG_VIN</text>
<text x="188" y="119.4">43</text>
<text x="188" y="116.8">44</text>
<text x="188" y="114.3">45</text>
<text x="269.2" y="115.4">3</text>
<text x="269.2" y="117.9">4</text>
<text x="39.5" y="123">SAFEBOOT_N</text>
<text x="47.1" y="125.6">D_SEL</text>
<text x="58.4" y="124.5">2</text>
<text x="58.4" y="121.9">1</text>
<text x="135.2" y="121.9">16</text>
<text x="135.2" y="124.5">17</text>
<text x="142.2" y="120.5">GPIO12</text>
<text x="142.2" y="123">GPIO13</text>
<text x="142.2" y="125.6">GPIO14</text>
<text x="169.4" y="125.6">GPIO29/ADC3</text>
<text x="171.9" y="120.5">ADC_AVDD</text>
<text x="174.2" y="123">IOVDD_6</text>
<text x="188" y="124.5">41</text>
<text x="188" y="121.9">42</text>
<text x="269.2" y="120.5">5</text>
<text x="15.8" y="129.5">14</text>
<text x="17" y="127">3</text>
<text x="22.9" y="128.1">TIMEPULSE</text>
<text x="22.9" y="130.6">LNA_EN</text>
<text x="46.2" y="130.6">EXTINT</text>
<text x="47.7" y="128.1">RF_IN</text>
<text x="58.4" y="129.5">4</text>
<text x="58.4" y="127">11</text>
<text x="119.2" y="127" transform="rotate(-90 119.2 127)">2</text>
<text x="120.4" y="130.9" transform="rotate(-90 120.4 130.9)">21</text>
<text x="135.2" y="127">18</text>
<text x="135.2" y="129.5">19</text>
<text x="142.2" y="128.1">GPIO15</text>
<text x="142.2" y="130.6">TESTEN</text>
<text x="169.4" y="130.6">GPIO27/ADC1</text>
<text x="169.4" y="128.1">GPIO28/ADC2</text>
<text x="188" y="129.5">39</text>
<text x="188" y="127">40</text>
<text x="15.8" y="137.2">22</text>
<text x="17" y="132.1">9</text>
<text x="22.9" y="133.2">VCC_RF</text>
<text x="44" y="133.2">RESET_N</text>
<text x="58.4" y="132.1">8</text>
<text x="119.2" y="133.9" transform="rotate(-90 119.2 133.9)">1</text>
<text x="135.2" y="132.1">20</text>
<text x="135.2" y="134.6">21</text>
<text x="135.2" y="137.2">22</text>
<text x="142.2" y="133.2">XIN</text>
<text x="142.2" y="135.7">XOUT</text>
<text x="169.4" y="133.2">GPIO26/ADC0</text>
<text x="175.6" y="135.7">GPIO25</text>
<text x="188" y="137.2">36</text>
<text x="188" y="134.6">37</text>
<text x="188" y="132.1">38</text>
<text x="15.8" y="142.2">23</text>
<text x="17" y="139.7">7</text>
<text x="22.9" y="138.3">V_BCKP</text>
<text x="22.9" y="143.3">VCC</text>
<text x="22.9" y="140.8">VDD_USB</text>
<text x="135.2" y="139.7">23</text>
<text x="135.2" y="142.2">24</text>
<text x="142.2" y="138.3">IOVDD_4</text>
<text x="142.2" y="140.8">DVDD_2</text>
<text x="142.2" y="143.3">SWCLK</text>
<text x="175.6" y="143.3">GPIO22</text>
<text x="175.6" y="140.8">GPIO23</text>
<text x="175.6" y="138.3">GPIO24</text>
<text x="188" y="142.2">34</text>
<text x="188" y="139.7">35</text>
<text x="65.9" y="147.9" transform="rotate(-90 65.9 147.9)">5</text>
<text x="68.5" y="147.9" transform="rotate(-90 68.5 147.9)">1*4</text>
<text x="135.2" y="144.8">25</text>
<text x="135.2" y="147.3">26</text>
<text x="135.2" y="149.8">27</text>
<text x="142.2" y="145.9">SWDIO</text>
<text x="142.2" y="148.4">RUN</text>
<text x="174.2" y="145.9">IOVDD_5</text>
<text x="175.6" y="148.4">GPIO21</text>
<text x="188" y="149.8">31</text>
<text x="188" y="147.3">32</text>
<text x="188" y="144.8">33</text>
<text x="135.2" y="152.4">28</text>
<text x="142.2" y="151">GPIO16</text>
<text x="142.2" y="153.5">GPIO17</text>
<text x="175.6" y="153.5">GPIO19</text>
<text x="175.6" y="151">GPIO20</text>
<text x="188" y="154.9">29</text>
<text x="188" y="152.4">30</text>
<text x="175.6" y="156">GPIO18</text>
<text x="239.7" y="163.9" transform="rotate(-90 239.7 163.9)">7</text>
<text x="242.2" y="163.9" transform="rotate(-90 242.2 163.9)">6</text>
<text x="244.8" y="163.9" transform="rotate(-90 244.8 163.9)">5</text>
<text x="247.3" y="163.9" transform="rotate(-90 247.3 163.9)">4</text>
<text x="249.9" y="163.9" transform="rotate(-90 249.9 163.9)">3</text>
<text x="252.4" y="163.9" transform="rotate(-90 252.4 163.9)">2</text>
<text x="254.9" y="163.9" transform="rotate(-90 254.9 163.9)">1</text>
</g>
<g font-size="1.8" fill="#757575">
<text x="116.4" y="133" transform="rotate(-90 116.4 133)">XTAL1</text>
<text x="124" y="134.6" transform="rotate(-90 124 134.6)">32.768kHz</text>
</g>
</svg>
